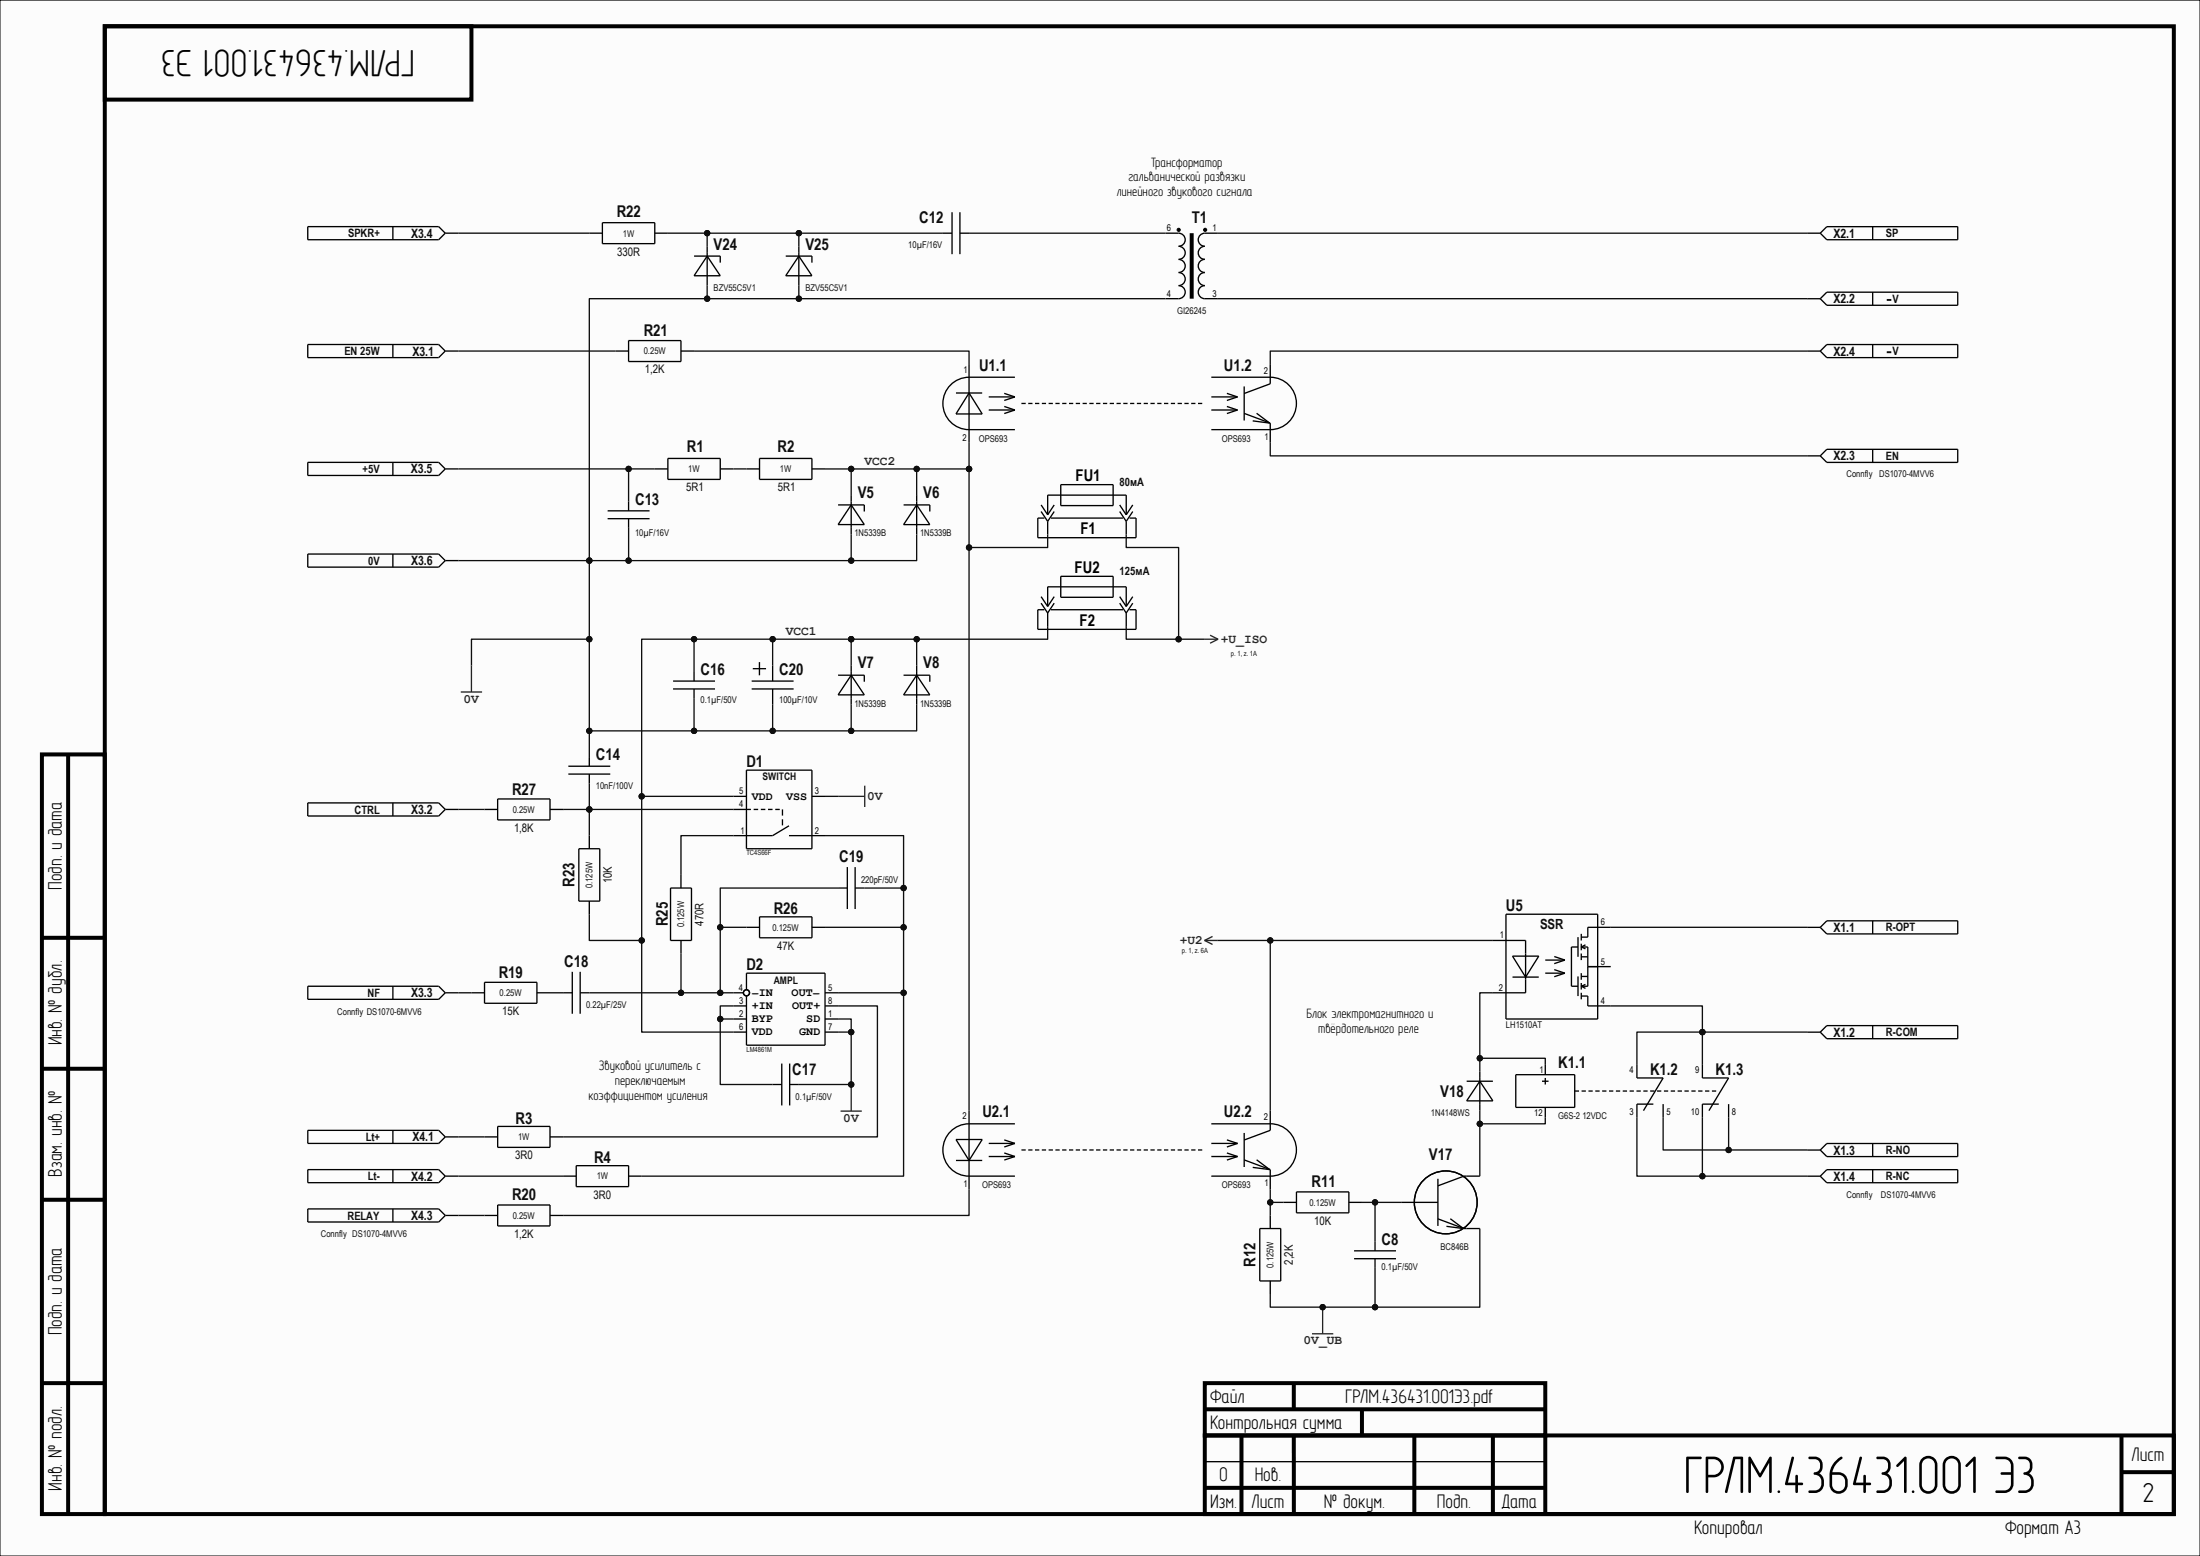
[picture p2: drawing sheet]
<svg xmlns="http://www.w3.org/2000/svg" width="420mm" height="297mm" viewBox="0 0 420 297" stroke-linecap="round" stroke-linejoin="round" font-family="sans-serif">
<path d="M0 0h420v297h-420z" fill-rule="evenodd" fill="#fcfcfc"/>
<path d="M0 0h420v297h-420z" fill="none" stroke="#000" stroke-width=".19"/>
<path d="M0 0h420v297h-420z" fill-rule="evenodd" fill="#fcfcfc"/>
<g fill="none" stroke="#000" stroke-width=".19">
<path d="M0 0h420v297h-420z"/>
<circle cx="225" cy="43.9" r=".3"/>
<circle cx="230.1" cy="43.9" r=".3"/>
</g>
<g fill="none" stroke="#000" stroke-width=".76" stroke-linecap="butt">
<path d="M20 5h70v14h-70zM20 5h395v284h-395zM227.5 44.5v12.5M8 144h12v145h-12zM13 144v145M8 179h12M8 204h12M8 229h12M8 264h12M230 274h185v15h-185zM230 264h65v10h-65zM230 269h65"/>
<path d="M237 274v15M247 264v5M247 274v15M260 269v5M270 274v15M285 274v15M295 274v15M405 274v15M230 284h65M405 281h10"/>
</g>
<g fill="none" stroke="#000" stroke-width=".25">
<path d="M58.8 43.3h24.9l1.3 1.2-1.3 1.3h-24.9zM75 43.3v2.5M85 44.5h2.5M112.5 44.5h2.5M115 42.5h10v4h-10zM125 44.5h2.5M132.5 48.9h5v1.2M135 48.9l2.5 3.7h-5zM135 47v7.5M150 48.9h5v1.2M152.5 48.9l2.5 3.7h-5zM152.5 47v7.5"/>
<path d="M180 44.5h1.7M181.7 40.5v8M183.3 44.5h1.7M183.3 40.5v8M222.5 44.5h2.5a1.25 1.25 0 0 1 1.3 1.3 1.25 1.25 0 0 1-1.3 1.2 1.25 1.25 0 0 1 1.3 1.3 1.25 1.25 0 0 1-1.3 1.2M225 49.5a1.25 1.25 0 0 1 1.3 1.3 1.25 1.25 0 0 1-1.3 1.2 1.25 1.25 0 0 1 1.3 1.3 1.25 1.25 0 0 1-1.3 1.2 1.25 1.25 0 0 1 1.3 1.3 1.25 1.25 0 0 1-1.3 1.2h-2.5M232.5 44.5h-2.5a1.25 1.25 0 0 0-1.3 1.3 1.25 1.25 0 0 0 1.3 1.2 1.25 1.25 0 0 0-1.3 1.3 1.25 1.25 0 0 0 1.3 1.2 1.25 1.25 0 0 0-1.3 1.3 1.25 1.25 0 0 0 1.3 1.2 1.25 1.25 0 0 0-1.3 1.3 1.25 1.25 0 0 0 1.3 1.2 1.25 1.25 0 0 0-1.3 1.3 1.25 1.25 0 0 0 1.3 1.2h2.5M345 44.5h2.5M345 57h2.5M348.7 43.3h25v2.5h-25l-1.2-1.3zM348.7 55.8h25v2.5h-25l-1.2-1.3zM357.5 43.3v2.5"/>
<path d="M357.5 55.8v2.5M58.8 65.8h24.9l1.3 1.2-1.3 1.3h-24.9zM75 65.8v2.5M85 67h2.5M117.5 67h2.5M120 65h10v4h-10zM130 67h2.5M182.5 75h5M185 69.5v15M185 75l2.5 4h-5zM188.8 78.3h4.9M188.8 75.8h4.9"/>
<path d="M191.7 75.1l2 .7M191.7 77.6l2 .7M193.7 72h-8.7a5 5 0 0 0-5 5 5 5 0 0 0 5 5h8.7M193.7 75.8l-2 .6M193.7 78.3l-2 .6M231.2 72h11.3a5 5 0 0 1 5 5 5 5 0 0 1-5 5h-11.3M231.2 78.3h5.1M231.2 75.8h5.1M234.2 77.6l2.1 .7M234.2 75.1l2.1 .7M236.3 78.3l-2.1 .6M236.3 75.8l-2.1 .6"/>
<path d="M237.5 78.9l5 1.9v3.7M237.5 73.8v6.5M239.9 78.9l2.5 1.9-3.2-.5M242.5 69.5v3.8l-5 1.8M345 67h2.5M348.7 65.8h25v2.5h-25l-1.2-1.3zM357.5 65.8v2.5M58.8 88.3h25l1.2 1.2-1.2 1.3h-25zM75 88.3v2.5M85 89.5h2.5M125 89.5h2.5M127.5 87.5h10v4h-10z"/>
<path d="M137.5 89.5h2.5M142.5 89.5h2.5M145 87.5h10v4h-10zM155 89.5h2.5M160 96.4h5v1.2M162.5 96.4l2.5 3.7h-5zM162.5 94.5v7.5M172.5 96.4h5v1.2M175 96.4l2.5 3.7h-5zM175 94.5v7.5M345 87h2.5M348.7 85.8h25v2.5h-25l-1.2-1.3z"/>
<path d="M357.5 85.8v2.5M58.8 105.8h25l1.2 1.2-1.2 1.3h-25zM75 105.8v2.5M85 107h2.5M128.5 130h8M128.5 131.5h8M132.5 128.3v1.7M132.5 131.5v1.8M143.5 130h8M143.5 131.5h8M143.7 127.6h2.5M145 126.4v2.5"/>
<path d="M147.5 127v3M147.5 131.5v3M160 128.9h5v1.2M162.5 127v7.5M162.5 128.9l2.5 3.7h-5zM172.5 128.9h5v1.2M175 127v7.5M175 128.9l2.5 3.7h-5zM112.5 159.5v2.5M140 154.5h3.4M140 152h2.5M142.5 147h12.5v15h-12.5z"/>
<path d="M143.9 154.5h.8M145.3 154.5h.8M146.6 154.5h.9M148 154.5h.9M149.4 154.5v1.2M149.4 156.4v1.2M150.6 157.6l-3.1 1.9h-7.5M150.6 159.5h6.9M155 152h2.5M110.5 162h4v10h-4zM112.5 172v2.5M128 169.5h4v10h-4z"/>
<path d="M130 167v2.5M130 179.5v2.5M142.5 177h2.5M145 175h10v4h-10zM155 177h2.5M160 169.5h1.8M161.8 165.5v8M163.2 169.5h1.8M163.2 165.5v8M140 194.5h2.5M140 192h2.5M140 189.5h1.9"/>
<path d="M140 197h2.5M142.5 188.9v-3.1h15v13.7h-15v-9.4M157.5 194.5h2.5M157.5 192h2.5M157.5 189.5h2.5M157.5 197h2.5M147.5 207h1.7M149.2 203v8M150.7 207h1.8M150.7 203v8M245 229.5h2.5M247.5 227.5h10v4h-10z"/>
<path d="M257.5 229.5h2.5M258.5 238.8h8M262.5 237v1.8M258.5 240.3h8M262.5 240.3v1.7M230 279h65"/>
<circle cx="142.5" cy="189.5" r=".58"/>
</g>
<g fill="#000">
<circle cx="225" cy="43.9" r=".3"/>
<circle cx="230.1" cy="43.9" r=".3"/>
</g>
<path d="M230 122h2.5M231 121.3l1.5 .7M232.5 122l-1.5 .8M160.5 212.1h4M162.5 207v5.1" fill="none" stroke="#262626" stroke-width=".25"/>
<circle cx="162.5" cy="207" r=".51" fill="#0e0e0e"/>
<circle cx="162.5" cy="207" r=".51" fill="none" stroke="#0e0e0e" stroke-width=".19"/>
<g fill="none" stroke="#000" stroke-width=".25">
<path d="M58.8 153.3h25l1.2 1.2-1.2 1.3h-25zM75 153.3v2.5M85 154.5h2.5M92.5 154.5h2.5M95 152.5h10v4h-10zM105 154.5h2.5M108.5 146.3h8M108.5 147.8h8M112.5 144.5v1.8M112.5 147.8v1.7M58.8 188.3h25l1.2 1.2-1.2 1.3h-25zM75 188.3v2.5"/>
<path d="M85 189.5h2.5M90 189.5h2.5M92.5 187.5h10v4h-10zM102.5 189.5h2.5M107.5 189.5h1.8M109.3 185.5v8M110.8 189.5h1.7M110.8 185.5v8M58.8 215.8h25l1.2 1.2-1.2 1.3h-25zM75 215.8v2.5M85 217h2.5M92.5 217h2.5"/>
<path d="M95 215h10v4h-10zM105 217h2.5M231.2 218.3h5.1M231.2 214.5h11.3M234.2 217.6l2.1 .7M236.3 218.3l-2.1 .6M237.5 216.3v6.5M242.5 212v3.8l-5 1.8M242.5 214.5a5 5 0 0 1 5 5 5 5 0 0 1-5 5h-11.3M58.8 223.3h25l1.2 1.2-1.2 1.3h-25zM58.8 230.8h25l1.2 1.2-1.2 1.3h-25zM75 223.3v2.5"/>
<path d="M75 230.8v2.5M85 224.5h2.5M85 232h2.5M92.5 232h2.5M95 230h10v4h-10zM105 232h2.5M107.5 224.5h2.5M110 222.5h10v4h-10zM120 224.5h2.5M231.2 220.8h5.1M234.2 220.1l2.1 .7M236.3 220.8l-2.1 .6"/>
<path d="M237.5 221.4l5 1.9v3.7M239.9 221.4l2.5 1.9-3.2-.5M240.5 234.5h4v10h-4zM242.5 232v2.5M267.5 229.5h7M274.5 225v9M274.5 232.7l5 1.8h3M276.9 232.6l2.5 1.9-3.3-.4M282.5 224.5h-3l-5 1.9M242.5 244.5v2.5"/>
<circle cx="276" cy="229.5" r="6"/>
</g>
<path d="M230 179.5l1.5 .8M230 179.5h2.5M231.5 178.8l-1.5 .7M250.5 254.6h4M252.5 249.5v5.1" fill="none" stroke="#262626" stroke-width=".25"/>
<circle cx="252.5" cy="249.5" r=".51" fill="#0e0e0e"/>
<circle cx="252.5" cy="249.5" r=".51" fill="none" stroke="#0e0e0e" stroke-width=".19"/>
<g fill="none" stroke="#000" stroke-width=".25">
<path d="M195 77h.8M196.3 77h.8M197.6 77h.8M198.9 77h.8M200.2 77h.8M201.5 77h.8M202.8 77h.8M204.1 77h.8M205.4 77h.8M206.7 77h.8M208 77h.8M209.3 77h.8"/>
<path d="M210.6 77h.8M211.8 77h.9M213.1 77h.9M214.4 77h.9M215.7 77h.8M217 77h.8M218.3 77h.8M219.6 77h.8M220.9 77h.8M222.2 77h.8M223.5 77h.8M224.8 77h.8"/>
<path d="M226.1 77h.8M227.4 77h.8M228.7 77h.8M116 97.5h8M116 99h8M120 95.8v1.7M120 99v1.8M198.8 96.4l1.2 1.9M198.8 97.6l1.2 1.9M199.4 98.9h-1.3v3.7h18.8v-3.7h-1.3M200 98.3v-3.8h15v3.8M200 99.5v2.5"/>
<path d="M200.6 98.9h13.8M201.3 97.6l-1.3 1.9M201.3 96.4l-1.3 1.9M202.5 92.5h10v4h-10zM213.8 96.4l1.2 1.9M213.8 97.6l1.2 1.9M215 99.5v2.5M216.2 97.6l-1.2 1.9M216.2 96.4l-1.2 1.9M198.8 113.9l1.2 1.9M198.8 115.1l1.2 1.9M199.4 116.4h-1.3v3.7h18.8v-3.7h-1.3"/>
<path d="M200 115.8v-3.8h15v3.8M200 117v2.5M200.6 116.4h13.8M201.3 115.1l-1.3 1.9M201.3 113.9l-1.3 1.9M202.5 110h10v4h-10zM213.8 113.9l1.2 1.9M213.8 115.1l1.2 1.9M215 117v2.5M216.2 115.1l-1.2 1.9M216.2 113.9l-1.2 1.9M285 179.5h6.2v10h-6.2"/>
<path d="M287.5 174.5h17.5v20h-17.5zM301.2 178.9v3.7M301.9 178.3v1.2M307.5 177h-4.4v1.9h-1.2M345 177h2.5M347.5 177l1.2-1.2h25v2.5h-25zM357.5 175.8v2.5M288.7 182.5h5.1l-2.6 4zM288.7 186.5h5.1M295 185.8h3.7M295 183.3h3.7M296.7 185.1l2 .7"/>
<path d="M296.7 182.6l2 .7M298.7 185.8l-2 .6M298.7 183.3l-2 .6M301.2 180.8h-1.2v7.5h1.2M301.2 186.4v3.7M301.9 180.1v1.3M301.9 182v1.3M301.9 185.8v1.2M301.9 187.6v1.3M301.9 189.5v1.3M301.9 180.8h1.2v7.5h-1.2M301.9 190.1h1.2v1.9h4.4"/>
<path d="M301.9 182.6h1.2M301.9 180.8l.8 .3M301.9 186.4h1.2M301.9 188.3l.8 .4M302.7 180.4l-.8 .4M302.7 187.9l-.8 .4M303.1 184.5h4.4M345 197h2.5M348.7 195.8h25v2.5h-25l-1.2-1.3zM357.5 195.8v2.5M182.5 217.5h5l-2.5 4zM185 212v15"/>
<path d="M188.8 218.3h4.9M191.7 217.6l2 .7M193.7 214.5h-8.7a5 5 0 0 0-5 5 5 5 0 0 0 5 5h8.7M193.7 218.3l-2 .6M195 219.5h.8M196.3 219.5h.8M197.6 219.5h.8M198.9 219.5h.8M200.2 219.5h.8M201.5 219.5h.8M202.8 219.5h.8M204.1 219.5h.8"/>
<path d="M205.4 219.5h.8M206.7 219.5h.8M208 219.5h.8M209.3 219.5h.8M210.6 219.5h.8M211.8 219.5h.9M213.1 219.5h.9M214.4 219.5h.9M215.7 219.5h.8M217 219.5h.8M218.3 219.5h.8M219.6 219.5h.8"/>
<path d="M220.9 219.5h.8M222.2 219.5h.8M223.5 219.5h.8M224.8 219.5h.8M226.1 219.5h.8M227.4 219.5h.8M228.7 219.5h.8M280 206.4h5M282.5 206.4l2.5 3.7h-5zM282.5 204.5v7.5M289.4 205.1h11.2v6.3h-11.2zM294.4 206.4h1.2"/>
<path d="M295 203.3v1.8M295 205.8v1.2M295 211.4v1.9M300.6 208.3h.8M301.9 208.3h.8M303.2 208.3h.9M304.5 208.3h.9M305.9 208.3h.8M307.2 208.3h.8M308.5 208.3h.8M309.8 208.3h.8M311.1 208.3h.8"/>
<path d="M312.4 208.3h.8M312.5 203.3v2.5h5l-3.8 6.2M313.7 208.3h.8M315 208.3h.8M315.6 210.8h-3.1v2.5M316.3 208.3h.9M317.5 210.8v2.5M317.6 208.3h.9M318.9 208.3h.9M320.3 208.3h.8M321.6 208.3h.8M322.9 208.3h.8"/>
<path d="M324.2 208.3h.8M325 203.3v2.5h5l-3.8 6.2M325.5 208.3h.8M326.8 208.3h.8M328.1 210.8h-3.1v2.5M330 210.8v2.5M345 219.5h2.5M347.5 219.5l1.2-1.2h25v2.5h-25zM357.5 218.3v2.5M182.5 221.5h5M188.8 220.8h4.9M191.7 220.1l2 .7"/>
<path d="M193.7 220.8l-2 .6M345 224.5h2.5M347.5 224.5l1.2-1.2h25v2.5h-25zM357.5 223.3v2.5"/>
</g>
<path d="M88 132.1h4M90 127v5.1" fill="none" stroke="#262626" stroke-width=".25"/>
<path d="M152.5 54.5v2.5M185 44.5h37.5M232.5 44.5h112.5M232.5 57h112.5" fill="none" stroke="#0e0e0e" stroke-width=".25"/>
<circle cx="152.5" cy="57" r=".51" fill="#0e0e0e"/>
<circle cx="152.5" cy="57" r=".51" fill="none" stroke="#0e0e0e" stroke-width=".19"/>
<path d="M180 44.5h-45v2.5" fill="none" stroke="#0e0e0e" stroke-width=".25"/>
<circle cx="135" cy="44.5" r=".51" fill="#0e0e0e"/>
<circle cx="135" cy="44.5" r=".51" fill="none" stroke="#0e0e0e" stroke-width=".19"/>
<circle cx="152.5" cy="44.5" r=".51" fill="#0e0e0e"/>
<circle cx="152.5" cy="44.5" r=".51" fill="none" stroke="#0e0e0e" stroke-width=".19"/>
<path d="M152.5 44.5v2.5" fill="none" stroke="#0e0e0e" stroke-width=".25"/>
<circle cx="152.5" cy="44.5" r=".51" fill="#0e0e0e"/>
<circle cx="152.5" cy="44.5" r=".51" fill="none" stroke="#0e0e0e" stroke-width=".19"/>
<path d="M127.5 44.5h7.5" fill="none" stroke="#0e0e0e" stroke-width=".25"/>
<circle cx="135" cy="44.5" r=".51" fill="#0e0e0e"/>
<circle cx="135" cy="44.5" r=".51" fill="none" stroke="#0e0e0e" stroke-width=".19"/>
<path d="M87.5 44.5h25M125 89.5h-5v6.3M140 89.5h2.5" fill="none" stroke="#0e0e0e" stroke-width=".25"/>
<circle cx="120" cy="89.5" r=".51" fill="#0e0e0e"/>
<circle cx="120" cy="89.5" r=".51" fill="none" stroke="#0e0e0e" stroke-width=".19"/>
<path d="M87.5 89.5h32.5" fill="none" stroke="#0e0e0e" stroke-width=".25"/>
<circle cx="120" cy="89.5" r=".51" fill="#0e0e0e"/>
<circle cx="120" cy="89.5" r=".51" fill="none" stroke="#0e0e0e" stroke-width=".19"/>
<path d="M135 57h-22.5v50" fill="none" stroke="#0e0e0e" stroke-width=".25"/>
<circle cx="112.5" cy="107" r=".51" fill="#0e0e0e"/>
<circle cx="112.5" cy="107" r=".51" fill="none" stroke="#0e0e0e" stroke-width=".19"/>
<circle cx="135" cy="57" r=".51" fill="#0e0e0e"/>
<circle cx="135" cy="57" r=".51" fill="none" stroke="#0e0e0e" stroke-width=".19"/>
<path d="M135 54.5v2.5h87.5" fill="none" stroke="#0e0e0e" stroke-width=".25"/>
<circle cx="135" cy="57" r=".51" fill="#0e0e0e"/>
<circle cx="135" cy="57" r=".51" fill="none" stroke="#0e0e0e" stroke-width=".19"/>
<circle cx="152.5" cy="57" r=".51" fill="#0e0e0e"/>
<circle cx="152.5" cy="57" r=".51" fill="none" stroke="#0e0e0e" stroke-width=".19"/>
<path d="M87.5 107h32.5" fill="none" stroke="#0e0e0e" stroke-width=".25"/>
<circle cx="112.5" cy="107" r=".51" fill="#0e0e0e"/>
<circle cx="112.5" cy="107" r=".51" fill="none" stroke="#0e0e0e" stroke-width=".19"/>
<circle cx="120" cy="107" r=".51" fill="#0e0e0e"/>
<circle cx="120" cy="107" r=".51" fill="none" stroke="#0e0e0e" stroke-width=".19"/>
<path d="M120 100.8v6.2h55v-5" fill="none" stroke="#0e0e0e" stroke-width=".25"/>
<circle cx="120" cy="107" r=".51" fill="#0e0e0e"/>
<circle cx="120" cy="107" r=".51" fill="none" stroke="#0e0e0e" stroke-width=".19"/>
<circle cx="162.5" cy="107" r=".51" fill="#0e0e0e"/>
<circle cx="162.5" cy="107" r=".51" fill="none" stroke="#0e0e0e" stroke-width=".19"/>
<path d="M162.5 102v5" fill="none" stroke="#0e0e0e" stroke-width=".25"/>
<circle cx="162.5" cy="107" r=".51" fill="#0e0e0e"/>
<circle cx="162.5" cy="107" r=".51" fill="none" stroke="#0e0e0e" stroke-width=".19"/>
<path d="M162.5 89.5v5" fill="none" stroke="#0e0e0e" stroke-width=".25"/>
<circle cx="162.5" cy="89.5" r=".51" fill="#0e0e0e"/>
<circle cx="162.5" cy="89.5" r=".51" fill="none" stroke="#0e0e0e" stroke-width=".19"/>
<path d="M175 89.5v5" fill="none" stroke="#0e0e0e" stroke-width=".25"/>
<circle cx="175" cy="89.5" r=".51" fill="#0e0e0e"/>
<circle cx="175" cy="89.5" r=".51" fill="none" stroke="#0e0e0e" stroke-width=".19"/>
<path d="M87.5 67h30M132.5 67h52.5v2.5M345 67h-102.5v2.5M242.5 84.5v2.5h102.5M162.5 134.5v5" fill="none" stroke="#0e0e0e" stroke-width=".25"/>
<circle cx="162.5" cy="139.5" r=".51" fill="#0e0e0e"/>
<circle cx="162.5" cy="139.5" r=".51" fill="none" stroke="#0e0e0e" stroke-width=".19"/>
<path d="M162.5 122v5" fill="none" stroke="#0e0e0e" stroke-width=".25"/>
<circle cx="162.5" cy="122" r=".51" fill="#0e0e0e"/>
<circle cx="162.5" cy="122" r=".51" fill="none" stroke="#0e0e0e" stroke-width=".19"/>
<path d="M140 192h-2.5v2.5h2.5" fill="none" stroke="#0e0e0e" stroke-width=".25"/>
<circle cx="137.5" cy="194.5" r=".51" fill="#0e0e0e"/>
<circle cx="137.5" cy="194.5" r=".51" fill="none" stroke="#0e0e0e" stroke-width=".19"/>
<path d="M160 194.5h2.5v2.5h-2.5" fill="none" stroke="#0e0e0e" stroke-width=".25"/>
<circle cx="162.5" cy="197" r=".51" fill="#0e0e0e"/>
<circle cx="162.5" cy="197" r=".51" fill="none" stroke="#0e0e0e" stroke-width=".19"/>
<path d="M137.5 194.5v12.5h10" fill="none" stroke="#0e0e0e" stroke-width=".25"/>
<circle cx="137.5" cy="194.5" r=".51" fill="#0e0e0e"/>
<circle cx="137.5" cy="194.5" r=".51" fill="none" stroke="#0e0e0e" stroke-width=".19"/>
<path d="M162.5 197v10h-10" fill="none" stroke="#0e0e0e" stroke-width=".25"/>
<circle cx="162.5" cy="197" r=".51" fill="#0e0e0e"/>
<circle cx="162.5" cy="197" r=".51" fill="none" stroke="#0e0e0e" stroke-width=".19"/>
<circle cx="162.5" cy="207" r=".51" fill="#0e0e0e"/>
<circle cx="162.5" cy="207" r=".51" fill="none" stroke="#0e0e0e" stroke-width=".19"/>
<path d="M142.5 177h-5v12.5h2.5" fill="none" stroke="#0e0e0e" stroke-width=".25"/>
<circle cx="137.5" cy="189.5" r=".51" fill="#0e0e0e"/>
<circle cx="137.5" cy="189.5" r=".51" fill="none" stroke="#0e0e0e" stroke-width=".19"/>
<circle cx="137.5" cy="177" r=".51" fill="#0e0e0e"/>
<circle cx="137.5" cy="177" r=".51" fill="none" stroke="#0e0e0e" stroke-width=".19"/>
<path d="M157.5 177h15v12.5h-12.5" fill="none" stroke="#0e0e0e" stroke-width=".25"/>
<circle cx="172.5" cy="189.5" r=".51" fill="#0e0e0e"/>
<circle cx="172.5" cy="189.5" r=".51" fill="none" stroke="#0e0e0e" stroke-width=".19"/>
<circle cx="172.5" cy="177" r=".51" fill="#0e0e0e"/>
<circle cx="172.5" cy="177" r=".51" fill="none" stroke="#0e0e0e" stroke-width=".19"/>
<path d="M160 169.5h-22.5v7.5" fill="none" stroke="#0e0e0e" stroke-width=".25"/>
<circle cx="137.5" cy="177" r=".51" fill="#0e0e0e"/>
<circle cx="137.5" cy="177" r=".51" fill="none" stroke="#0e0e0e" stroke-width=".19"/>
<path d="M165 169.5h7.5v7.5" fill="none" stroke="#0e0e0e" stroke-width=".25"/>
<circle cx="172.5" cy="177" r=".51" fill="#0e0e0e"/>
<circle cx="172.5" cy="177" r=".51" fill="none" stroke="#0e0e0e" stroke-width=".19"/>
<circle cx="172.5" cy="169.5" r=".51" fill="#0e0e0e"/>
<circle cx="172.5" cy="169.5" r=".51" fill="none" stroke="#0e0e0e" stroke-width=".19"/>
<path d="M140 159.5h-10v7.5M130 182v7.5h7.5" fill="none" stroke="#0e0e0e" stroke-width=".25"/>
<circle cx="130" cy="189.5" r=".51" fill="#0e0e0e"/>
<circle cx="130" cy="189.5" r=".51" fill="none" stroke="#0e0e0e" stroke-width=".19"/>
<circle cx="137.5" cy="189.5" r=".51" fill="#0e0e0e"/>
<circle cx="137.5" cy="189.5" r=".51" fill="none" stroke="#0e0e0e" stroke-width=".19"/>
<path d="M157.5 159.5h15v10" fill="none" stroke="#0e0e0e" stroke-width=".25"/>
<circle cx="172.5" cy="169.5" r=".51" fill="#0e0e0e"/>
<circle cx="172.5" cy="169.5" r=".51" fill="none" stroke="#0e0e0e" stroke-width=".19"/>
<path d="M122.5 152v45h17.5" fill="none" stroke="#0e0e0e" stroke-width=".25"/>
<circle cx="122.5" cy="179.5" r=".51" fill="#0e0e0e"/>
<circle cx="122.5" cy="179.5" r=".51" fill="none" stroke="#0e0e0e" stroke-width=".19"/>
<circle cx="122.5" cy="152" r=".51" fill="#0e0e0e"/>
<circle cx="122.5" cy="152" r=".51" fill="none" stroke="#0e0e0e" stroke-width=".19"/>
<path d="M107.5 154.5h32.5" fill="none" stroke="#0e0e0e" stroke-width=".25"/>
<circle cx="112.5" cy="154.5" r=".51" fill="#0e0e0e"/>
<circle cx="112.5" cy="154.5" r=".51" fill="none" stroke="#0e0e0e" stroke-width=".19"/>
<path d="M172.5 189.5v35h-50" fill="none" stroke="#0e0e0e" stroke-width=".25"/>
<circle cx="172.5" cy="189.5" r=".51" fill="#0e0e0e"/>
<circle cx="172.5" cy="189.5" r=".51" fill="none" stroke="#0e0e0e" stroke-width=".19"/>
<path d="M147.5 134.5v5" fill="none" stroke="#0e0e0e" stroke-width=".25"/>
<circle cx="147.5" cy="139.5" r=".51" fill="#0e0e0e"/>
<circle cx="147.5" cy="139.5" r=".51" fill="none" stroke="#0e0e0e" stroke-width=".19"/>
<path d="M147.5 122v5" fill="none" stroke="#0e0e0e" stroke-width=".25"/>
<circle cx="147.5" cy="122" r=".51" fill="#0e0e0e"/>
<circle cx="147.5" cy="122" r=".51" fill="none" stroke="#0e0e0e" stroke-width=".19"/>
<path d="M112.5 107v32.5h62.5v-5" fill="none" stroke="#0e0e0e" stroke-width=".25"/>
<circle cx="112.5" cy="107" r=".51" fill="#0e0e0e"/>
<circle cx="112.5" cy="107" r=".51" fill="none" stroke="#0e0e0e" stroke-width=".19"/>
<circle cx="112.5" cy="122" r=".51" fill="#0e0e0e"/>
<circle cx="112.5" cy="122" r=".51" fill="none" stroke="#0e0e0e" stroke-width=".19"/>
<circle cx="112.5" cy="139.5" r=".51" fill="#0e0e0e"/>
<circle cx="112.5" cy="139.5" r=".51" fill="none" stroke="#0e0e0e" stroke-width=".19"/>
<circle cx="132.5" cy="139.5" r=".51" fill="#0e0e0e"/>
<circle cx="132.5" cy="139.5" r=".51" fill="none" stroke="#0e0e0e" stroke-width=".19"/>
<circle cx="147.5" cy="139.5" r=".51" fill="#0e0e0e"/>
<circle cx="147.5" cy="139.5" r=".51" fill="none" stroke="#0e0e0e" stroke-width=".19"/>
<circle cx="162.5" cy="139.5" r=".51" fill="#0e0e0e"/>
<circle cx="162.5" cy="139.5" r=".51" fill="none" stroke="#0e0e0e" stroke-width=".19"/>
<path d="M132.5 133.3v6.2" fill="none" stroke="#0e0e0e" stroke-width=".25"/>
<circle cx="132.5" cy="139.5" r=".51" fill="#0e0e0e"/>
<circle cx="132.5" cy="139.5" r=".51" fill="none" stroke="#0e0e0e" stroke-width=".19"/>
<path d="M132.5 122v6.3" fill="none" stroke="#0e0e0e" stroke-width=".25"/>
<circle cx="132.5" cy="122" r=".51" fill="#0e0e0e"/>
<circle cx="132.5" cy="122" r=".51" fill="none" stroke="#0e0e0e" stroke-width=".19"/>
<path d="M162.5 122h-40v30h17.5" fill="none" stroke="#0e0e0e" stroke-width=".25"/>
<circle cx="162.5" cy="122" r=".51" fill="#0e0e0e"/>
<circle cx="162.5" cy="122" r=".51" fill="none" stroke="#0e0e0e" stroke-width=".19"/>
<circle cx="147.5" cy="122" r=".51" fill="#0e0e0e"/>
<circle cx="147.5" cy="122" r=".51" fill="none" stroke="#0e0e0e" stroke-width=".19"/>
<circle cx="132.5" cy="122" r=".51" fill="#0e0e0e"/>
<circle cx="132.5" cy="122" r=".51" fill="none" stroke="#0e0e0e" stroke-width=".19"/>
<circle cx="122.5" cy="152" r=".51" fill="#0e0e0e"/>
<circle cx="122.5" cy="152" r=".51" fill="none" stroke="#0e0e0e" stroke-width=".19"/>
<path d="M112.5 139.5v5" fill="none" stroke="#0e0e0e" stroke-width=".25"/>
<circle cx="112.5" cy="139.5" r=".51" fill="#0e0e0e"/>
<circle cx="112.5" cy="139.5" r=".51" fill="none" stroke="#0e0e0e" stroke-width=".19"/>
<path d="M112.5 149.5v5" fill="none" stroke="#0e0e0e" stroke-width=".25"/>
<circle cx="112.5" cy="154.5" r=".51" fill="#0e0e0e"/>
<circle cx="112.5" cy="154.5" r=".51" fill="none" stroke="#0e0e0e" stroke-width=".19"/>
<path d="M112.5 154.5v5" fill="none" stroke="#0e0e0e" stroke-width=".25"/>
<circle cx="112.5" cy="154.5" r=".51" fill="#0e0e0e"/>
<circle cx="112.5" cy="154.5" r=".51" fill="none" stroke="#0e0e0e" stroke-width=".19"/>
<path d="M112.5 174.5v5h10" fill="none" stroke="#0e0e0e" stroke-width=".25"/>
<circle cx="122.5" cy="179.5" r=".51" fill="#0e0e0e"/>
<circle cx="122.5" cy="179.5" r=".51" fill="none" stroke="#0e0e0e" stroke-width=".19"/>
<path d="M87.5 154.5h5M112.5 189.5h17.5" fill="none" stroke="#0e0e0e" stroke-width=".25"/>
<circle cx="130" cy="189.5" r=".51" fill="#0e0e0e"/>
<circle cx="130" cy="189.5" r=".51" fill="none" stroke="#0e0e0e" stroke-width=".19"/>
<path d="M157.5 89.5h27.5M87.5 189.5h2.5M105 189.5h2.5M160 192h7.5v25h-60M87.5 217h5M87.5 224.5h20M87.5 232h5M185 227v5h-77.5" fill="none" stroke="#0e0e0e" stroke-width=".25"/>
<circle cx="162.5" cy="89.5" r=".51" fill="#0e0e0e"/>
<circle cx="162.5" cy="89.5" r=".51" fill="none" stroke="#0e0e0e" stroke-width=".19"/>
<circle cx="175" cy="89.5" r=".51" fill="#0e0e0e"/>
<circle cx="175" cy="89.5" r=".51" fill="none" stroke="#0e0e0e" stroke-width=".19"/>
<circle cx="185" cy="89.5" r=".51" fill="#0e0e0e"/>
<circle cx="185" cy="89.5" r=".51" fill="none" stroke="#0e0e0e" stroke-width=".19"/>
<path d="M185 84.5v5" fill="none" stroke="#0e0e0e" stroke-width=".25"/>
<circle cx="185" cy="89.5" r=".51" fill="#0e0e0e"/>
<circle cx="185" cy="89.5" r=".51" fill="none" stroke="#0e0e0e" stroke-width=".19"/>
<path d="M242.5 227v2.5h2.5" fill="none" stroke="#0e0e0e" stroke-width=".25"/>
<circle cx="242.5" cy="229.5" r=".51" fill="#0e0e0e"/>
<circle cx="242.5" cy="229.5" r=".51" fill="none" stroke="#0e0e0e" stroke-width=".19"/>
<path d="M242.5 229.5v2.5" fill="none" stroke="#0e0e0e" stroke-width=".25"/>
<circle cx="242.5" cy="229.5" r=".51" fill="#0e0e0e"/>
<circle cx="242.5" cy="229.5" r=".51" fill="none" stroke="#0e0e0e" stroke-width=".19"/>
<path d="M260 229.5h7.5" fill="none" stroke="#0e0e0e" stroke-width=".25"/>
<circle cx="262.5" cy="229.5" r=".51" fill="#0e0e0e"/>
<circle cx="262.5" cy="229.5" r=".51" fill="none" stroke="#0e0e0e" stroke-width=".19"/>
<path d="M262.5 229.5v7.5" fill="none" stroke="#0e0e0e" stroke-width=".25"/>
<circle cx="262.5" cy="229.5" r=".51" fill="#0e0e0e"/>
<circle cx="262.5" cy="229.5" r=".51" fill="none" stroke="#0e0e0e" stroke-width=".19"/>
<path d="M262.5 242v7.5h-20v-2.5" fill="none" stroke="#0e0e0e" stroke-width=".25"/>
<circle cx="262.5" cy="249.5" r=".51" fill="#0e0e0e"/>
<circle cx="262.5" cy="249.5" r=".51" fill="none" stroke="#0e0e0e" stroke-width=".19"/>
<circle cx="252.5" cy="249.5" r=".51" fill="#0e0e0e"/>
<circle cx="252.5" cy="249.5" r=".51" fill="none" stroke="#0e0e0e" stroke-width=".19"/>
<path d="M282.5 234.5v15h-20" fill="none" stroke="#0e0e0e" stroke-width=".25"/>
<circle cx="262.5" cy="249.5" r=".51" fill="#0e0e0e"/>
<circle cx="262.5" cy="249.5" r=".51" fill="none" stroke="#0e0e0e" stroke-width=".19"/>
<path d="M282.5 212v12.5" fill="none" stroke="#0e0e0e" stroke-width=".25"/>
<circle cx="282.5" cy="214.5" r=".51" fill="#0e0e0e"/>
<circle cx="282.5" cy="214.5" r=".51" fill="none" stroke="#0e0e0e" stroke-width=".19"/>
<path d="M282.5 202h12.5v1.3" fill="none" stroke="#0e0e0e" stroke-width=".25"/>
<circle cx="282.5" cy="202" r=".51" fill="#0e0e0e"/>
<circle cx="282.5" cy="202" r=".51" fill="none" stroke="#0e0e0e" stroke-width=".19"/>
<path d="M295 213.3v1.2h-12.5" fill="none" stroke="#0e0e0e" stroke-width=".25"/>
<circle cx="282.5" cy="214.5" r=".51" fill="#0e0e0e"/>
<circle cx="282.5" cy="214.5" r=".51" fill="none" stroke="#0e0e0e" stroke-width=".19"/>
<path d="M312.5 203.3v-6.3h12.5v6.3" fill="none" stroke="#0e0e0e" stroke-width=".25"/>
<circle cx="325" cy="197" r=".51" fill="#0e0e0e"/>
<circle cx="325" cy="197" r=".51" fill="none" stroke="#0e0e0e" stroke-width=".19"/>
<path d="M312.5 213.3v11.2h32.5" fill="none" stroke="#0e0e0e" stroke-width=".25"/>
<circle cx="325" cy="224.5" r=".51" fill="#0e0e0e"/>
<circle cx="325" cy="224.5" r=".51" fill="none" stroke="#0e0e0e" stroke-width=".19"/>
<path d="M325 213.3v11.2" fill="none" stroke="#0e0e0e" stroke-width=".25"/>
<circle cx="325" cy="224.5" r=".51" fill="#0e0e0e"/>
<circle cx="325" cy="224.5" r=".51" fill="none" stroke="#0e0e0e" stroke-width=".19"/>
<path d="M317.5 213.3v6.2h27.5" fill="none" stroke="#0e0e0e" stroke-width=".25"/>
<circle cx="330" cy="219.5" r=".51" fill="#0e0e0e"/>
<circle cx="330" cy="219.5" r=".51" fill="none" stroke="#0e0e0e" stroke-width=".19"/>
<path d="M330 213.3v6.2" fill="none" stroke="#0e0e0e" stroke-width=".25"/>
<circle cx="330" cy="219.5" r=".51" fill="#0e0e0e"/>
<circle cx="330" cy="219.5" r=".51" fill="none" stroke="#0e0e0e" stroke-width=".19"/>
<path d="M325 197h20" fill="none" stroke="#0e0e0e" stroke-width=".25"/>
<circle cx="325" cy="197" r=".51" fill="#0e0e0e"/>
<circle cx="325" cy="197" r=".51" fill="none" stroke="#0e0e0e" stroke-width=".19"/>
<path d="M232.5 179.5h10v32.5" fill="none" stroke="#0e0e0e" stroke-width=".25"/>
<circle cx="242.5" cy="179.5" r=".51" fill="#0e0e0e"/>
<circle cx="242.5" cy="179.5" r=".51" fill="none" stroke="#0e0e0e" stroke-width=".19"/>
<path d="M242.5 179.5h42.5" fill="none" stroke="#0e0e0e" stroke-width=".25"/>
<circle cx="242.5" cy="179.5" r=".51" fill="#0e0e0e"/>
<circle cx="242.5" cy="179.5" r=".51" fill="none" stroke="#0e0e0e" stroke-width=".19"/>
<path d="M285 189.5h-2.5v15" fill="none" stroke="#0e0e0e" stroke-width=".25"/>
<circle cx="282.5" cy="202" r=".51" fill="#0e0e0e"/>
<circle cx="282.5" cy="202" r=".51" fill="none" stroke="#0e0e0e" stroke-width=".19"/>
<path d="M307.5 192h17.5v5" fill="none" stroke="#0e0e0e" stroke-width=".25"/>
<circle cx="325" cy="197" r=".51" fill="#0e0e0e"/>
<circle cx="325" cy="197" r=".51" fill="none" stroke="#0e0e0e" stroke-width=".19"/>
<path d="M112.5 122h-22.5v5M307.5 177h37.5" fill="none" stroke="#0e0e0e" stroke-width=".25"/>
<circle cx="112.5" cy="122" r=".51" fill="#0e0e0e"/>
<circle cx="112.5" cy="122" r=".51" fill="none" stroke="#0e0e0e" stroke-width=".19"/>
<path d="M185 89.5v122.5" fill="none" stroke="#0e0e0e" stroke-width=".25"/>
<circle cx="185" cy="89.5" r=".51" fill="#0e0e0e"/>
<circle cx="185" cy="89.5" r=".51" fill="none" stroke="#0e0e0e" stroke-width=".19"/>
<circle cx="185" cy="104.5" r=".51" fill="#0e0e0e"/>
<circle cx="185" cy="104.5" r=".51" fill="none" stroke="#0e0e0e" stroke-width=".19"/>
<path d="M200 102v2.5h-15" fill="none" stroke="#0e0e0e" stroke-width=".25"/>
<circle cx="185" cy="104.5" r=".51" fill="#0e0e0e"/>
<circle cx="185" cy="104.5" r=".51" fill="none" stroke="#0e0e0e" stroke-width=".19"/>
<path d="M215 102v2.5h10v17.5" fill="none" stroke="#0e0e0e" stroke-width=".25"/>
<circle cx="225" cy="122" r=".51" fill="#0e0e0e"/>
<circle cx="225" cy="122" r=".51" fill="none" stroke="#0e0e0e" stroke-width=".19"/>
<path d="M162.5 122h12.5v5" fill="none" stroke="#0e0e0e" stroke-width=".25"/>
<circle cx="162.5" cy="122" r=".51" fill="#0e0e0e"/>
<circle cx="162.5" cy="122" r=".51" fill="none" stroke="#0e0e0e" stroke-width=".19"/>
<circle cx="175" cy="122" r=".51" fill="#0e0e0e"/>
<circle cx="175" cy="122" r=".51" fill="none" stroke="#0e0e0e" stroke-width=".19"/>
<path d="M215 119.5v2.5h15" fill="none" stroke="#0e0e0e" stroke-width=".25"/>
<circle cx="225" cy="122" r=".51" fill="#0e0e0e"/>
<circle cx="225" cy="122" r=".51" fill="none" stroke="#0e0e0e" stroke-width=".19"/>
<path d="M200 119.5v2.5h-25" fill="none" stroke="#0e0e0e" stroke-width=".25"/>
<circle cx="175" cy="122" r=".51" fill="#0e0e0e"/>
<circle cx="175" cy="122" r=".51" fill="none" stroke="#0e0e0e" stroke-width=".19"/>
<path d="M160 152h5.1M165.1 150v4" fill="none" stroke="#262626" stroke-width=".25"/>
<path d="M157.5 152h2.5" fill="none" stroke="#0e0e0e" stroke-width=".25"/>
<text font-size="10.9" x="321.4" y="285">ГРЛМ.436431.001 Э3</text>
<text font-size="7.9" x="79.2" y="9.5" transform="rotate(-180 79.2 9.5)">ГРЛМ.436431.001 Э3</text>
<text font-size="5.6" x="409" y="286.8">2</text>
<g font-size="4.1">
<text x="11.8" y="169.9" transform="rotate(-90 11.8 169.9)">Подп. и дата</text>
<text x="11.8" y="199.5" transform="rotate(-90 11.8 199.5)">Инв. № дубл.</text>
<text x="11.8" y="224.6" transform="rotate(-90 11.8 224.6)">Взам. инв. №</text>
<text x="11.8" y="254.9" transform="rotate(-90 11.8 254.9)">Подп. и дата</text>
<text x="231" y="267.8">Файл</text>
<text x="256.8" y="267.8">ГРЛМ.436431.001Э3.pdf</text>
<text x="231" y="272.8">Контрольная сумма</text>
<text x="406.9" y="278.8">Лист</text>
<text x="11.8" y="284.6" transform="rotate(-90 11.8 284.6)">Инв. № подл.</text>
<text x="231" y="287.8">Изм. Лист</text>
<text x="232.7" y="282.8">0</text>
<text x="239.5" y="282.8">Нов.</text>
<text x="252.7" y="287.8">№ докум.</text>
<text x="274.3" y="287.8">Подп.</text>
<text x="286.7" y="287.8">Дата</text>
<text x="323.4" y="292.8">Копировал</text>
<text x="382.8" y="292.8">Формат А3</text>
</g>
<g font-size="3.1" fill="#0e0e0e">
<text x="117.7" y="41.4">R22</text>
<text x="136.2" y="47.6">V24</text>
<text x="153.8" y="47.6">V25</text>
<text x="175.5" y="42.6">C12</text>
<text x="227.5" y="42.6">T1</text>
<text x="122.9" y="64.2">R21</text>
<text x="186.9" y="70.7">U1.1</text>
<text x="233.6" y="70.7">U1.2</text>
<text x="131.1" y="86.4">R1</text>
<text x="148.4" y="86.4">R2</text>
<text x="163.7" y="95.1">V5</text>
<text x="176.2" y="95.1">V6</text>
<text x="121.2" y="96.4">C13</text>
<text x="133.7" y="128.9">C16</text>
<text x="148.8" y="128.9">C20</text>
<text x="163.7" y="127.6">V7</text>
<text x="176.2" y="127.6">V8</text>
<text x="113.7" y="145.1">C14</text>
<text x="142.5" y="146.3">D1</text>
<text x="97.7" y="151.7">R27</text>
<text x="160.2" y="164.5">C19</text>
<text x="109.6" y="169.3" transform="rotate(-90 109.6 169.3)">R23</text>
<text x="287.5" y="173.9">U5</text>
<text x="127.5" y="176.8" transform="rotate(-90 127.5 176.8)">R25</text>
<text x="147.7" y="174.5">R26</text>
<text x="107.7" y="184.5">C18</text>
<text x="142.5" y="185.1">D2</text>
<text x="95.2" y="186.7">R19</text>
<text x="297.5" y="203.8">K1.1</text>
<text x="151.3" y="205.1">C17</text>
<text x="275" y="209.4">V18</text>
<text x="315" y="205.1">K1.2</text>
<text x="327.5" y="205.1">K1.3</text>
<text x="98.4" y="214.5">R3</text>
<text x="187.5" y="213.2">U2.1</text>
<text x="233.6" y="213.2">U2.2</text>
<text x="113.4" y="222">R4</text>
<text x="272.8" y="221.4">V17</text>
<text x="250.4" y="226.7">R11</text>
<text x="97.7" y="229.2">R20</text>
<text x="263.7" y="237.6">C8</text>
<text x="239.7" y="241.8" transform="rotate(-90 239.7 241.8)">R12</text>
</g>
<g font-size="3.1">
<text x="205.3" y="91.9">FU1</text>
<text x="206.2" y="102">F1</text>
<text x="205.1" y="109.4">FU2</text>
<text x="206.1" y="119.5">F2</text>
</g>
<g font-size="2.8">
<text x="215.4" y="34.6">гальванической развязки</text>
<text x="219.7" y="31.8">Трансформатор</text>
<text x="213.2" y="37.4">линейного звукового сигнала</text>
<text x="249.4" y="194.3">Блок электромагнитного и</text>
<text x="251.6" y="197.1">твёрдотельного реле</text>
<text x="112.4" y="209.9">коэффициентом усиления</text>
<text x="114.3" y="204.3">Звуковой усилитель с</text>
<text x="117.3" y="207.1">переключаемым</text>
</g>
<text font-size="2.7" fill="#0e0e0e" x="294" y="177.3">SSR</text>
<g font-size="2.5" fill="#0e0e0e">
<text x="78.5" y="45.4">X3.4</text>
<text x="350" y="45.4">X2.1</text>
<text x="350" y="57.9">X2.2</text>
<text x="78.7" y="67.9">X3.1</text>
<text x="350" y="67.9">X2.4</text>
<text x="350" y="87.9">X2.3</text>
<text x="78.4" y="90.4">X3.5</text>
<text x="78.5" y="107.9">X3.6</text>
<text x="78.5" y="155.4">X3.2</text>
<text x="350" y="177.9">X1.1</text>
<text x="78.5" y="190.4">X3.3</text>
<text x="350" y="197.9">X1.2</text>
<text x="78.7" y="217.9">X4.1</text>
<text x="350" y="220.4">X1.3</text>
<text x="78.5" y="225.4">X4.2</text>
<text x="350" y="225.4">X1.4</text>
<text x="78.5" y="232.9">X4.3</text>
</g>
<g font-size="2.5" fill="#262626">
<text x="165" y="88.8">VCC2</text>
<text x="150" y="121.3">VCC1</text>
<text x="233" y="122.7">+U_ISO</text>
<text x="88.5" y="134.2">0V</text>
<text x="165.6" y="152.7">0V</text>
<text x="225.2" y="180.2">+U2</text>
<text x="161" y="214.1">0V</text>
<text x="248.8" y="256.6">0V_UB</text>
</g>
<g font-size="2.2" fill="#0e0e0e">
<text x="66.5" y="45.3">SPKR+</text>
<text x="360" y="45.3">SP</text>
<text x="117.8" y="48.8">330R</text>
<text x="360" y="57.8">‒V</text>
<text x="65.7" y="67.8">EN 25W</text>
<text x="123.1" y="71.3">1,2K</text>
<text x="360" y="67.8">‒V</text>
<text x="360" y="87.8">EN</text>
<text x="69.2" y="90.3">+5V</text>
<text x="131" y="93.8">5R1</text>
<text x="148.5" y="93.8">5R1</text>
<text x="213.7" y="92.8">80мА</text>
<text x="70.3" y="107.8">0V</text>
<text x="213.7" y="109.7">125мА</text>
<text x="67.7" y="155.3">CTRL</text>
<text x="98.1" y="158.8">1,8K</text>
<text x="116.8" y="168.6" transform="rotate(-90 116.8 168.6)">10K</text>
<text x="134.3" y="176.7" transform="rotate(-90 134.3 176.7)">470R</text>
<text x="360" y="177.8">R-OPT</text>
<text x="148.4" y="181.3">47K</text>
<text x="70.1" y="190.3">NF</text>
<text x="95.9" y="193.8">15K</text>
<text x="360" y="197.8">R-COM</text>
<text x="69.8" y="217.8">Lt+</text>
<text x="98.3" y="221.3">3R0</text>
<text x="360" y="220.3">R-NO</text>
<text x="70.2" y="225.3">Lt-</text>
<text x="360" y="225.3">R-NC</text>
<text x="66.3" y="232.8">RELAY</text>
<text x="113.3" y="228.8">3R0</text>
<text x="250.9" y="233.8">10K</text>
<text x="98.1" y="236.3">1,2K</text>
<text x="246.8" y="241.4" transform="rotate(-90 246.8 241.4)">2,2K</text>
</g>
<g font-size="2.2">
<text x="143.5" y="152.6">VDD</text>
<text x="150.1" y="152.6">VSS</text>
<text x="143.5" y="190.1">‒IN</text>
<text x="151.1" y="190.1">OUT‒</text>
<text x="143.5" y="195.1">BYP</text>
<text x="143.5" y="192.6">+IN</text>
<text x="143.5" y="197.6">VDD</text>
<text x="151.2" y="192.6">OUT+</text>
<text x="152.6" y="197.6">GND</text>
<text x="153.9" y="195.1">SD</text>
</g>
<g font-size="2" fill="#0e0e0e">
<text x="145.6" y="149">SWITCH</text>
<text x="147.7" y="187.7">AMPL</text>
</g>
<g font-size="1.8" fill="#0e0e0e">
<text x="118.9" y="45.2">1W</text>
<text x="173.4" y="47.4">10µF/16V</text>
<text x="136.2" y="55.5">BZV55C5V1</text>
<text x="153.8" y="55.5">BZV55C5V1</text>
<text x="224.7" y="59.9">GI26245</text>
<text x="122.9" y="67.6">0.25W</text>
<text x="186.9" y="84.3">OPS693</text>
<text x="233.3" y="84.3">OPS693</text>
<text x="131.4" y="90.1">1W</text>
<text x="148.9" y="90.1">1W</text>
<text x="352.5" y="91.1">Connfly</text>
<text x="358.7" y="91.1">DS1070-4MVV6</text>
<text x="121.2" y="102.4">10µF/16V</text>
<text x="163.1" y="102.4">1N5339B</text>
<text x="175.6" y="102.4">1N5339B</text>
<text x="133.7" y="134.3">0.1µF/50V</text>
<text x="148.8" y="134.3">100µF/10V</text>
<text x="163.1" y="134.9">1N5339B</text>
<text x="175.6" y="134.9">1N5339B</text>
<text x="97.9" y="155.2">0.25W</text>
<text x="113.7" y="150.5">10nF/100V</text>
<text x="113.1" y="169.5" transform="rotate(-90 113.1 169.5)">0.125W</text>
<text x="164.4" y="168.5">220pF/50V</text>
<text x="130.6" y="177" transform="rotate(-90 130.6 177)">0.125W</text>
<text x="147.4" y="177.6">0.125W</text>
<text x="95.4" y="190.2">0.25W</text>
<text x="64.4" y="193.7">Connfly DS1070-6MVV6</text>
<text x="111.9" y="192.4">0.22µF/25V</text>
<text x="287.5" y="196.2">LH1510AT</text>
<text x="151.9" y="209.9">0.1µF/50V</text>
<text x="273.2" y="213">1N4148WS</text>
<text x="297.5" y="213.7">G6S-2 12VDC</text>
<text x="98.9" y="217.6">1W</text>
<text x="113.9" y="225.1">1W</text>
<text x="187.5" y="226.8">OPS693</text>
<text x="233.3" y="226.8">OPS693</text>
<text x="97.9" y="232.7">0.25W</text>
<text x="250" y="230.1">0.125W</text>
<text x="352.5" y="228.6">Connfly</text>
<text x="359.1" y="228.6">DS1070-4MVV6</text>
<text x="61.3" y="236.2">Connfly DS1070-4MVV6</text>
<text x="275" y="238.7">BC846B</text>
<text x="243.1" y="242" transform="rotate(-90 243.1 242)">0.125W</text>
<text x="263.7" y="242.4">0.1µF/50V</text>
</g>
<g font-size="1.8">
<text x="222.8" y="44.2">6</text>
<text x="231.5" y="44.2">1</text>
<text x="222.8" y="56.6">4</text>
<text x="231.5" y="56.6">3</text>
<text x="183.9" y="71.1">1</text>
<text x="241.3" y="71.4">2</text>
<text x="241.4" y="83.9">1</text>
<text x="183.7" y="84.2">2</text>
<text x="141.1" y="154.1">4</text>
<text x="141.1" y="151.6">5</text>
<text x="155.6" y="151.6">3</text>
<text x="141.4" y="159.1">1</text>
<text x="155.6" y="159.1">2</text>
<text x="286.3" y="179.1">1</text>
<text x="305.6" y="176.6">6</text>
<text x="305.6" y="184.2">5</text>
<text x="141.1" y="189.1">4</text>
<text x="141.1" y="191.6">3</text>
<text x="158.1" y="191.6">8</text>
<text x="158.1" y="189.1">5</text>
<text x="286.1" y="189.1">2</text>
<text x="305.6" y="191.6">4</text>
<text x="141.1" y="194.1">2</text>
<text x="141.1" y="196.6">6</text>
<text x="158.1" y="196.6">7</text>
<text x="158.1" y="194.1">1</text>
<text x="293.9" y="204.8">1</text>
<text x="311.1" y="204.9">4</text>
<text x="323.6" y="204.9">9</text>
<text x="183.7" y="213.6">2</text>
<text x="241.3" y="213.9">2</text>
<text x="292.9" y="213">12</text>
<text x="311.1" y="212.9">3</text>
<text x="318.1" y="212.9">5</text>
<text x="322.8" y="212.9">10</text>
<text x="330.6" y="212.9">8</text>
<text x="183.9" y="226.7">1</text>
<text x="241.4" y="226.4">1</text>
</g>
<g font-size="1.4" fill="#0e0e0e">
<text x="235" y="125.1">p. 1, z. 1A</text>
<text x="142.5" y="163.2">TC4S66F</text>
<text x="225.6" y="182">p. 1, z. 6A</text>
<text x="142.5" y="200.7">LM4861M</text>
</g>
</svg>
